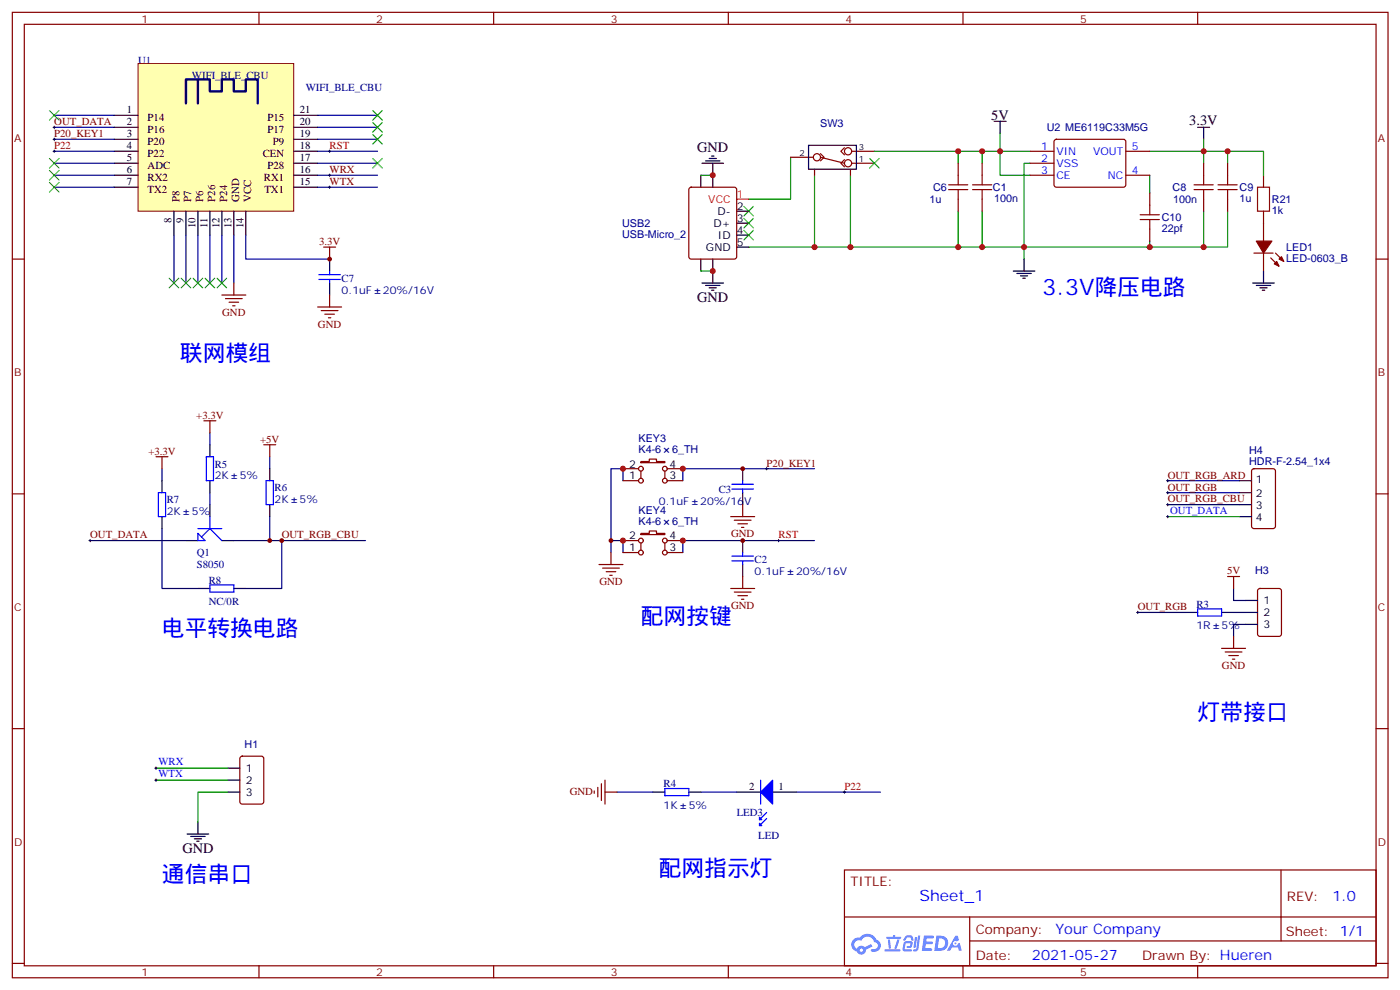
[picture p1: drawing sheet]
<svg xmlns="http://www.w3.org/2000/svg" width="413mm" height="292mm" viewBox="0 0 413 292" stroke-linecap="round" stroke-linejoin="round" font-family="sans-serif">
<g fill="none" stroke="#870000" stroke-width=".35">
<path d="M3.6 3.6h405.4v284.4h-405.4zM7.2 7.2h398.2v277.2h-398.2zM76.3 3.6v3.6M145.5 3.6v3.6M214.6 3.6v3.6M283.7 3.6v3.6M352.9 3.6v3.6M3.6 76.3h3.6M405.4 76.3h3.6M3.6 145.5h3.6M405.4 145.5h3.6M3.6 214.6h3.6"/>
<path d="M405.4 214.6h3.6M248.8 256.2h156.6v28.2h-156.6zM377.4 256.2v20.9M248.8 270.1h156.5M285.7 277.1h119.6M285.7 270.1v14.1M3.6 283.7h3.6M76.3 284.4v3.6M145.5 284.4v3.6M214.6 284.4v3.6M283.7 284.4v3.6M352.9 284.4v3.6"/>
<path d="M405.4 283.7h3.6"/>
</g>
<g fill="#5487ff">
<path d="M272.3 275.6h2.5l.3 .2-.1 .5-2 .1-.1 .9h1.6l.4 .4-.4 .4h-1.7l-.2 1.2h1.9l.2 .3-.2 .4h-2.9z"/>
<path d="M281.5 275.6h.7l.4 1.3-.7 .4a.74 .74 0 0 0-1.1 .3 .74 .74 0 0 0 .5 1 .74 .74 0 0 0 .9-.7l.6-.2 .6 2.3h-.9l-.2-.9h-1.8l-.6 .9h-.9z"/>
<path d="M269.6 276h.6l-.4 2.9a.31 .31 0 0 1-.3 .3 .31 .31 0 0 1-.3-.3z"/>
<path d="M270.5 275.5h.6l-.5 4a.89 .89 0 0 1-.7 .7 .89 .89 0 0 1-.9-.3l1-.5z"/>
<path d="M266.9 275.7l.6-.2 1.2 .1 .5 1.3-.6 .1-.4-.9-1 .1a.95 .95 0 0 1-1 .8l-.1-.2z"/>
<path d="M266.5 277.4l1.8-.2a1.04 1.04 0 0 1 .6 1.1 1.04 1.04 0 0 1-.8 .9h-.7a.29 .29 0 0 1-.3-.3 .29 .29 0 0 1 .4-.3h.6l.2-.8h-1.4l-.3 1.8h1.9a.29 .29 0 0 1 .2 .3 .29 .29 0 0 1-.3 .3h-2l-.4-.3 .2-2.1z"/>
<path d="M260.6 279.6h4.4a.3 .3 0 0 1 .3 .3 .3 .3 0 0 1-.3 .3h-4.3z"/>
<path d="M264.4 276.7h.6l-.5 1.7a1.02 1.02 0 0 1-.7 1.1l-.2-.3z"/>
<path d="M261.6 276.7h.6l.3 2.4-.3 .3-.3-.2z"/>
<path d="M261.2 275.9h1.9l.2-.5h.5l-.1 .5h1.5a.29 .29 0 0 1 .3 .3 .29 .29 0 0 1-.3 .3h-3.9z"/>
<path d="M275.9 275.6l-.6 4.4h1.4a2.27 2.27 0 0 0 2.7-2.2 2.27 2.27 0 0 0-2.7-2.2zM276.7 276.4a1.5 1.5 0 0 1 1.8 1.5 1.5 1.5 0 0 1-1.9 1.4h-.3z"/>
<path d="M251.5 276.7a2.09 2.09 0 0 0 1 3.6 1.37 1.37 0 0 0 1.5 .8 1.37 1.37 0 0 0 1.1-1.4l2-.9-.5-.7-1.8 .9a1.4 1.4 0 0 0-2.3 .4 1.32 1.32 0 0 1-.6-1.8 1.32 1.32 0 0 1 1.9-.5 2.02 2.02 0 0 1 2-1.2 2.02 2.02 0 0 1 1.8 1.6 1.09 1.09 0 0 1 1.1 1.3 1.09 1.09 0 0 1-1.6 .7 .41 .41 0 0 0-.5 .4 .41 .41 0 0 0 .4 .4 1.89 1.89 0 0 0 2.4-1.1 1.89 1.89 0 0 0-1.2-2.5 2.98 2.98 0 0 0-5-.6l-1 .2zM253.3 279.9a.52 .52 0 0 1 1 0 .52 .52 0 0 1-1 0z"/>
<circle cx="281.5" cy="277.8" r=".28"/>
</g>
<path d="M40.7 18.7h45.8v43.5h-45.8z" fill="#ffffb0" stroke="#800000" stroke-width=".29"/>
<g fill="none" stroke="#000" stroke-width=".35">
<path d="M33.6 34h7.1M33.6 37.5h7.1M86.5 34h7.1M86.5 37.5h7.1M292.9 35.7h3.5M294.7 35.7v3.6M352.9 37.5h3.5M354.6 37.5v3.5M33.6 41h7.1M33.6 44.6h7.1M33.6 48.1h7.1M33.6 51.6h7.1"/>
<path d="M33.6 55.1h7.1M86.5 41h7.1M86.5 44.6h7.1M86.5 48.1h7.1M86.5 51.6h7.1M86.5 55.1h7.1M206.5 51.6v3.5M206.8 48.1h6.4M207.9 47.4h4.2M209 46.7h2.1M209.7 46h.7M210 48.1v7"/>
<path d="M238.2 42.8h14.1v7h-14.1zM51.3 62.2v7.1M54.8 62.2v7.1M58.3 62.2v7.1M61.8 62.2v7.1M65.4 62.2v7.1M68.9 62.2v7.1M72.4 62.2v7.1M97.1 76.3v3.5M206.5 76.3v3.5M210 76.3v7.1M217.1 72.8h3.5"/>
<path d="M217.1 65.7h3.5M217.1 62.2h3.5M217.1 69.3h3.5M298.6 79.8h6.3M301.7 76.3v3.5M372.3 79.8v3.6M97.1 83.4v3.5M206.8 83.4h6.4M207.9 84.1h4.2M209 84.8h2.1M209.7 85.5h.7M299.6 80.5h4.2"/>
<path d="M300.7 81.2h2.1M301.4 82h.7M369.1 83.4h6.4M370.2 84.1h4.2M371.2 84.8h2.1M371.9 85.5h.7M61.8 131v3.5M79.5 138v3.6M218.8 138v3.6M47.7 141.6v3.5M47.7 152.2v3.5M54.8 159.2h3.5"/>
<path d="M61.8 141.6v3.5M61.8 148.6v3.6M65.4 159.2h3.5M79.5 148.6v3.6M218.8 145.1v3.5M218.8 159.2v3.5M365.2 141.6h3.6M365.2 145.1h3.6M365.2 148.6h3.6M365.2 152.2h3.6M58.3 173.3h3.5M68.9 173.3h3.5"/>
<path d="M218.8 166.3v3.5M367 176.8h3.5M349.4 180.4h3.5M359.9 180.4h3.6M367 180.4h3.5M367 183.9h3.5M67.1 233.3h3.6M67.1 226.2h3.6M67.1 229.8h3.6M192.4 233.3h3.5M203 233.3h3.5M217.1 233.3h7"/>
<path d="M227.6 233.3h7.1M55.1 245.6h6.4M56.2 246.3h4.2M57.3 247.1h2.1M58 247.8h.7M58.3 242.1v3.5"/>
</g>
<path d="M54.8 30.4v-7h7v3.5h3.6v-3.5h3.5v3.5h3.5v-3.5h3.6v7M58.3 23.4v7" fill="none" stroke="#0d0087" stroke-width=".71"/>
<g fill="none" stroke="#00f" stroke-width=".35">
<path d="M97.1 79.8v1.1M93.9 80.9h6.4M93.9 82.3h6.4M97.1 82.3v1.1M60.8 134.5h2.1v7.1h-2.1zM46.7 145.1h2.1v7.1h-2.1zM58.3 157.1l2.1 2.1h-2.1zM58.3 155.7h7.1M61.8 152.2v3.5M61.8 155.7l3.6 3.5M61.8 155.7l-2.4 2.5M78.4 141.6h2.1v7h-2.1z"/>
<path d="M215.7 142.6h6.3M215.7 144h6.3M218.8 141.6v1M218.8 144v1.1M61.8 172.3h7.1v2.1h-7.1zM215.7 165.2h6.3M215.7 163.8h6.3M218.8 162.7v1.1M218.8 165.2v1.1M352.9 179.3h7v2.1h-7zM195.9 232.2h7.1v2.2h-7.1zM224.1 229.8v7"/>
<path d="M225.9 239.3l-2.1 2.1M225.9 241.1l-2.1 2.1"/>
</g>
<g fill="none" stroke="#000080" stroke-width=".35">
<path d="M16 34h17.6M16 37.5h17.6M93.6 34h17.6M93.6 37.5h17.6M16 41h17.6M16 44.6h17.6M16 48.1h17.6M16 51.6h17.6M16 55.1h17.6M93.6 41h17.6M93.6 44.6h17.6M93.6 48.1h17.6"/>
<path d="M93.6 51.6h17.6M93.6 55.1h17.6M51.3 69.3v14.1M54.8 69.3v14.1M58.3 69.3v14.1M61.8 69.3v14.1M65.4 69.3v14.1M68.9 69.3v14.1M72.4 69.3v7h24.7M47.7 138v3.6M61.8 127.5v3.5M79.5 134.5v3.5"/>
<path d="M240 138h-38.8v3.6M26.6 159.2h28.2M47.7 155.7v17.6h10.6M61.8 145.1v3.5M68.9 159.2h14.1v14.1h-10.6M79.5 152.2v7M83 159.2h24.7M180 159.2h3.6v3.5M183.6 141.6v-3.6h-3.6v24.7M240 159.2h-38.8v3.5M344.1 141.6h21.1M344.1 145.1h21.1"/>
<path d="M344.1 148.6h21.1M363.5 173.3v3.5h3.5M335.2 180.4h14.2M363.5 180.4h3.5M367 183.9h-3.5v3.5M181.8 233.3h10.6M206.5 233.3h10.6M234.7 233.3h24.7"/>
</g>
<g fill="none" stroke="#000" stroke-width=".29">
<path d="M15.6 37.5h.7M16 37.1v.8M15.6 44.6h.7M15.6 41h.7M16 40.7v.7M16 44.2v.7M96.8 44.6h.7M96.8 51.6h.7M96.8 55.1h.7M97.1 44.2v.7M97.1 51.3v.7M97.1 54.8v.7"/>
<path d="M225.5 138h.7M225.9 137.7v.7M26.2 159.2h.7M26.6 158.9v.7M82.7 159.2h.7M83 158.9v.7M229.1 159.2h.7M229.4 158.9v.7M343.7 141.6h.7M343.7 148.6h.7M343.7 145.1h.7M343.7 152.2h.7"/>
<path d="M344.1 141.2v.7M344.1 144.7v.8M344.1 148.3v.7M344.1 151.8v.7M334.9 180.4h.7M335.2 180v.7M45.6 226.2h.7M45.6 229.8h.7M46 225.9v.7M46 229.4v.7M248.5 233.3h.7M248.8 232.9v.7"/>
</g>
<g fill="none" stroke="#800000" stroke-width=".35">
<path d="M95.4 72.8h3.5M97.1 72.8v3.5M65.4 86.9h7M66.4 87.9h5M67.5 89h2.8M68.5 90.1h.8M68.9 83.4v3.5M93.6 90.4h7M94.7 91.5h4.9M95.7 92.5h2.8M96.8 93.6h.7M97.1 86.9v3.5"/>
<path d="M46 134.5h3.5M47.7 134.5v3.5M60.1 123.9h3.5M61.8 123.9v3.6M77.7 131h3.5M79.5 131v3.5M215.3 152.2h7.1M216.4 153.2h4.9M217.4 154.3h2.8M218.5 155.3h.7M218.8 148.6v3.6M176.5 166.3h7.1"/>
<path d="M177.6 167.3h4.9M178.6 168.4h2.8M179.7 169.4h.7M180 162.7v3.6M215.3 173.3h7.1M216.4 174.4h4.9M217.4 175.4h2.8M218.5 176.5h.7M218.8 169.8v3.5M361.7 169.8h3.5M363.5 169.8v3.5M359.9 191h7.1"/>
<path d="M361 192h4.9M362.1 193.1h2.8M363.1 194.1h.7M363.5 187.4v3.6M175.1 232.9v.7M176.1 231.9v2.8M177.2 230.8v5M178.3 233.3h3.5M178.3 229.8v7"/>
</g>
<path d="M370.5 55.1h3.6v7.1h-3.6z" fill="none" stroke="#a10000" stroke-width=".35"/>
<g fill="none" stroke="#870000" stroke-width=".35">
<path d="M203.2 55.3l.5-.2h12.7l.6 .5 .1 20-.5 .7h-12.9l-.7-.5v-20zM232.9 46.3h6.7M240 49.8v1.8M241.8 45.3l1 1-1 1.1M241.8 46.3l7 1.8M248.8 47l-1 1.1 1 1M248.8 43.5l-1 1.1 1 1M250.6 49.8v1.8M250.9 44.6h6.7M250.9 48.1h6.7M279.5 55.8h5.7M279.5 54.4h5.7"/>
<path d="M282.3 48.1v6.3M282.3 55.8v6.4M286.6 55.8h5.6M286.6 54.4h5.6M289.4 48.1v6.3M289.4 55.8v6.4M303.5 44.6h7.1M303.5 48.1h7.1M303.5 51.6h7.1M310.8 41.2l.5-.2 20 .1 .4 .6v13l-.7 .4h-20l-.4-.7v-12.7zM331.7 44.6h7.1M331.7 51.6h7.1"/>
<path d="M338.8 56.9v6.4M351.8 55.8h5.7M351.8 54.4h5.7M354.6 48.1v6.3M354.6 55.8v6.4M358.9 55.8h5.6M358.9 54.4h5.6M361.7 48.1v6.3M361.7 55.8v6.4M372.3 51.6v3.5M336 64.7h5.6M336 63.3h5.6"/>
<path d="M338.8 64.7v6.3M372.3 62.2v8.8M372.3 74.5v5.3M183.6 138h4.5M188.8 135.9h2.5v-.7h2.1v.7h2.5v.4h-7.1zM188.8 138.7v2.2M195.9 138.7v2.2M196.6 138h4.6M369 138.2l.5-.2h5.6l.7 .5v16.5l-.4 .6-5.9 .1-.7-.5v-16.5zM183.6 141.6h4.5M183.6 159.2h4.5M188.8 157.1h2.5v-.7h2.1v.7h2.5v.3h-7.1z"/>
<path d="M188.8 159.9v2.1M195.9 159.9v2.1M196.6 141.6h4.6M196.6 159.2h4.6M183.6 162.7h4.5M196.6 162.7h4.6M370.8 173.5l.4-.2h5.7l.6 .5 .1 12.9-.5 .7h-5.9l-.6-.4-.1-13zM70.9 222.9l.5-.2h5.6l.7 .4v13l-.4 .7h-5.9l-.7-.4v-13z"/>
<circle cx="240.7" cy="46.3" r="1.06"/>
<circle cx="249.9" cy="44.6" r="1.06"/>
<circle cx="249.9" cy="48.1" r="1.06"/>
<circle cx="188.8" cy="138" r=".71"/>
<circle cx="195.9" cy="138" r=".71"/>
<circle cx="188.8" cy="159.2" r=".71"/>
<circle cx="188.8" cy="141.6" r=".71"/>
<circle cx="195.9" cy="141.6" r=".71"/>
<circle cx="195.9" cy="159.2" r=".71"/>
<circle cx="188.8" cy="162.7" r=".71"/>
<circle cx="195.9" cy="162.7" r=".71"/>
</g>
<g fill="none" stroke="#008700" stroke-width=".35">
<path d="M294.7 39.3v12.3h8.8M206.5 51.6h3.5M232.9 46.3v12.4h-12.3M240 51.6v21.2M250.6 51.6v21.2M257.6 44.6h24.7M289.4 44.6h-7.1v3.5M303.5 44.6h-14.1v3.5M303.5 48.1h-1.8v28.2M338.8 44.6h15.8v3.5M338.8 51.6v5.3M354.6 41v3.6h7.1v3.5"/>
<path d="M361.7 44.6h10.6v7M206.5 79.8h3.5M220.6 72.8h61.7M282.3 62.2v10.6h72.3v-10.6M289.4 62.2v10.6M338.8 71v1.8M361.7 62.2v10.6h-7.1M344.1 152.2h21.1M46 226.2h21.1M46 229.8h21.1M67.1 233.3h-8.8v8.8"/>
</g>
<g fill="#870000" stroke="#870000" stroke-width=".35">
<path d="M370.2 71h4.6l-2.5 3.5z"/>
<path d="M369.5 74.5h5.6z"/>
<path d="M375.8 74.5l1.4 1.5z"/>
<path d="M374.4 76l1.4 1.4z"/>
<path d="M376.9 76.3l.7-.7 .7 1.4z"/>
<path d="M376.2 77l.7 1.4-1.4-.7z"/>
</g>
<g fill="none" stroke="#3c3" stroke-width=".35">
<path d="M14.6 32.6l2.8 2.8M17.4 32.6l-2.8 2.8M109.8 32.6l2.8 2.8M109.8 36.1l2.8 2.8M109.8 39.6l2.8 2.8M112.6 32.6l-2.8 2.8M112.6 36.1l-2.8 2.8M112.6 39.6l-2.8 2.8M14.6 46.7l2.8 2.8M14.6 50.2l2.8 2.8M14.6 53.7l2.8 2.9M17.4 46.7l-2.8 2.8"/>
<path d="M17.4 50.2l-2.8 2.8M17.4 53.7l-2.8 2.9M109.8 46.7l2.8 2.8M112.6 46.7l-2.8 2.8M256.2 46.7l2.8 2.8M259 46.7l-2.8 2.8M219.2 60.8l2.8 2.8M219.2 64.3l2.8 2.8M219.2 67.8l2.8 2.9M222 60.8l-2.8 2.8M222 64.3l-2.8 2.8M222 67.8l-2.8 2.9"/>
<path d="M49.8 82l2.9 2.8M52.7 82l-2.9 2.8M53.4 82l2.8 2.8M56.2 82l-2.8 2.8M56.9 82l2.8 2.8M59.7 82l-2.8 2.8M60.4 82l2.9 2.8M63.3 82l-2.9 2.8M64 82l2.8 2.8M66.8 82l-2.8 2.8"/>
</g>
<path d="M217.1 58.7h3.5" fill="none" stroke="#f00" stroke-width=".35"/>
<g fill="#00f" stroke="#00f" stroke-width=".35">
<path d="M224.1 233.3l3.5-3.5v7z"/>
<path d="M223.8 242.5l.7 .7h-.7z"/>
<path d="M223.8 240.7l.7 .7h-.7z"/>
</g>
<circle cx="97.1" cy="76.3" r=".71" fill="#800000"/>
<g fill="#c00">
<circle cx="301.7" cy="72.8" r=".88"/>
<circle cx="354.6" cy="72.8" r=".88"/>
<circle cx="354.6" cy="44.6" r=".88"/>
<circle cx="289.4" cy="44.6" r=".88"/>
<circle cx="294.7" cy="44.6" r=".88"/>
<circle cx="289.4" cy="72.8" r=".88"/>
<circle cx="338.8" cy="72.8" r=".88"/>
<circle cx="361.7" cy="44.6" r=".88"/>
<circle cx="240" cy="72.8" r=".88"/>
<circle cx="250.6" cy="72.8" r=".88"/>
<circle cx="210" cy="79.8" r=".88"/>
<circle cx="210" cy="51.6" r=".88"/>
<circle cx="282.3" cy="72.8" r=".88"/>
<circle cx="282.3" cy="44.6" r=".88"/>
</g>
<g fill="#800000">
<circle cx="218.8" cy="138" r=".71"/>
<circle cx="218.8" cy="159.2" r=".71"/>
<circle cx="180" cy="159.2" r=".71"/>
<circle cx="83" cy="159.2" r=".71"/>
<circle cx="79.5" cy="159.2" r=".71"/>
</g>
<g fill="#c00">
<circle cx="183.6" cy="138" r=".88"/>
<circle cx="201.2" cy="138" r=".88"/>
<circle cx="183.6" cy="159.2" r=".88"/>
<circle cx="201.2" cy="159.2" r=".88"/>
</g>
<g font-size="6.7" fill="#00f">
<text x="307" y="86.9">3.3V降压电路</text>
<text x="53" y="106.3">联网模组</text>
<text x="188.8" y="183.9">配网按键</text>
<text x="47.7" y="187.4">电平转换电路</text>
<text x="352.9" y="212.1">灯带接口</text>
<text x="194.1" y="258">配网指示灯</text>
<text x="47.7" y="259.8">通信串口</text>
</g>
<text font-size="4.6" fill="#00f" x="270.9" y="265.3">Sheet_1</text>
<g font-size="4.2">
<text x="292.1" y="35.4">5V</text>
<text x="350.4" y="36.8">3.3V</text>
<text x="205.4" y="44.9">GND</text>
<text x="205.4" y="89">GND</text>
<text x="53.7" y="251.3">GND</text>
</g>
<g font-size="4.2" fill="#00f">
<text x="392.6" y="265.5">1.0</text>
<text x="311" y="275">Your Company</text>
<text x="304.1" y="282.9">2021-05-27</text>
</g>
<g font-size="3.9" fill="#800">
<text x="250.6" y="260.8">TITLE:</text>
<text x="379.2" y="265.5">REV:</text>
<text x="287.5" y="275">Company:</text>
<text x="378.9" y="275.6">Sheet: 1/1</text>
<text x="287.5" y="282.7">Date:</text>
<text x="336.5" y="282.8">Drawn By: Hueren</text>
</g>
<g font-size="3.2" fill="#800">
<text x="41.7" y="6.6">1</text>
<text x="110.9" y="6.6">2</text>
<text x="180" y="6.6">3</text>
<text x="249.2" y="6.6">4</text>
<text x="318.3" y="6.6">5</text>
<text x="4.2" y="41.7">A</text>
<text x="406" y="41.7">A</text>
<text x="4.2" y="110.9">B</text>
<text x="406" y="110.9">B</text>
<text x="4.2" y="180">C</text>
<text x="406" y="180">C</text>
<text x="4.2" y="249.2">D</text>
<text x="406" y="249.2">D</text>
<text x="41.7" y="287.4">1</text>
<text x="110.9" y="287.4">2</text>
<text x="180" y="287.4">3</text>
<text x="249.2" y="287.4">4</text>
<text x="318.3" y="287.4">5</text>
</g>
<g font-size="3.2" fill="#000080">
<text x="40.7" y="18.7">U1</text>
<text x="56.6" y="23.4">WIFI_BLE_CBU</text>
<text x="90.1" y="26.9">WIFI_BLE_CBU</text>
<text x="241.7" y="37.5">SW3</text>
<text x="308.4" y="38.7">U2 ME6119C33M5G</text>
<text x="273.8" y="59.8">1u</text>
<text x="274.9" y="56.3">C6</text>
<text x="292.6" y="56.3">C1</text>
<text x="292.9" y="59.4">100n</text>
<text x="345.5" y="56.3">C8</text>
<text x="345.7" y="59.9">100n</text>
<text x="365.2" y="59.4">1u</text>
<text x="365.2" y="56.4">C9</text>
<text x="374.8" y="59.8">R21</text>
<text x="342.3" y="65.2">C10</text>
<text x="374.8" y="63">1k</text>
<text x="183.3" y="70.1">USB-Micro_2</text>
<text x="183.3" y="67">USB2</text>
<text x="342.3" y="68.2">22pf</text>
<text x="379" y="77.1">LED-0603_B</text>
<text x="379" y="73.9">LED1</text>
<text x="100.6" y="83">C7</text>
<text x="100.6" y="86.5">0.1uF</text>
<text x="112.8" y="86.5">20%/16V</text>
<text x="188.1" y="130.2">KEY3</text>
<text x="63.3" y="137.7">R5</text>
<text x="188.1" y="133.3">K4-6</text>
<text x="198" y="133.3">6_TH</text>
<text x="368.1" y="137">HDR-F-2.54_1x4</text>
<text x="368.1" y="133.8">H4</text>
<text x="63.3" y="141.2">2K</text>
<text x="70.6" y="141.2">5%</text>
<text x="49.1" y="148.3">R7</text>
<text x="80.9" y="148.3">2K</text>
<text x="80.9" y="144.7">R6</text>
<text x="88.3" y="148.3">5%</text>
<text x="194.1" y="148.6">0.1uF</text>
<text x="206.3" y="148.6">20%/16V</text>
<text x="211.8" y="145.1">C3</text>
<text x="49.1" y="151.8">2K</text>
<text x="56.5" y="151.8">5%</text>
<text x="188.1" y="154.5">K4-6</text>
<text x="188.1" y="151.3">KEY4</text>
<text x="198" y="154.5">6_TH</text>
<text x="58" y="167.3">S8050</text>
<text x="58" y="163.8">Q1</text>
<text x="222.4" y="165.9">C2</text>
<text x="61.5" y="171.9">R8</text>
<text x="222.4" y="169.4">0.1uF</text>
<text x="234.5" y="169.4">20%/16V</text>
<text x="369.8" y="169.1">H3</text>
<text x="61.5" y="178.3">NC/0R</text>
<text x="352.5" y="179">R3</text>
<text x="352.5" y="185.3">1R</text>
<text x="359.9" y="185.3">5%</text>
<text x="72.1" y="220.4">H1</text>
<text x="195.5" y="231.9">R4</text>
<text x="195.5" y="238.2">1K</text>
<text x="202.9" y="238.2">5%</text>
<text x="217.1" y="240.3">LED3</text>
<text x="223.4" y="247.1">LED</text>
</g>
<g font-size="3.2">
<text x="37.3" y="33.3">1</text>
<text x="43.5" y="35.6">P14</text>
<text x="78.8" y="35.6">P15</text>
<text x="88.3" y="33.3">21</text>
<text x="37.3" y="36.8">2</text>
<text x="37.3" y="40.3">3</text>
<text x="43.5" y="39.1">P16</text>
<text x="78.8" y="39.1">P17</text>
<text x="88.3" y="40.3">19</text>
<text x="88.3" y="36.8">20</text>
<text x="37.3" y="43.9">4</text>
<text x="37.3" y="47.4">5</text>
<text x="43.5" y="42.6">P20</text>
<text x="43.5" y="46.1">P22</text>
<text x="77.4" y="46.1">CEN</text>
<text x="80.4" y="42.6">P9</text>
<text x="88.3" y="47.4">17</text>
<text x="88.3" y="43.9">18</text>
<text x="37.3" y="50.9">6</text>
<text x="43.5" y="49.7">ADC</text>
<text x="43.5" y="53.2">RX2</text>
<text x="77.7" y="53.2">RX1</text>
<text x="78.8" y="49.7">P28</text>
<text x="88.3" y="50.9">16</text>
<text x="37.3" y="54.4">7</text>
<text x="43.5" y="56.7">TX2</text>
<text x="52.8" y="59.4" transform="rotate(-90 52.8 59.4)">P8</text>
<text x="56.4" y="59.4" transform="rotate(-90 56.4 59.4)">P7</text>
<text x="59.9" y="59.4" transform="rotate(-90 59.9 59.4)">P6</text>
<text x="63.4" y="59.4" transform="rotate(-90 63.4 59.4)">P26</text>
<text x="67" y="59.4" transform="rotate(-90 67 59.4)">P24</text>
<text x="70.5" y="59.4" transform="rotate(-90 70.5 59.4)">GND</text>
<text x="74" y="59.4" transform="rotate(-90 74 59.4)">VCC</text>
<text x="77.9" y="56.7">TX1</text>
<text x="88.3" y="54.4">15</text>
<text x="50.6" y="65.5" transform="rotate(-90 50.6 65.5)">8</text>
<text x="54.1" y="65.5" transform="rotate(-90 54.1 65.5)">9</text>
<text x="211.4" y="63.3">D-</text>
<text x="217.1" y="65.4">3</text>
<text x="217.1" y="61.8">2</text>
<text x="57.6" y="67.1" transform="rotate(-90 57.6 67.1)">10</text>
<text x="61.1" y="67.1" transform="rotate(-90 61.1 67.1)">11</text>
<text x="64.7" y="67.1" transform="rotate(-90 64.7 67.1)">12</text>
<text x="68.2" y="67.1" transform="rotate(-90 68.2 67.1)">13</text>
<text x="71.7" y="67.1" transform="rotate(-90 71.7 67.1)">14</text>
<text x="210.3" y="66.8">D+</text>
<text x="211.5" y="70.3">ID</text>
<text x="217.1" y="68.9">4</text>
<text x="208" y="73.8">GND</text>
<text x="217.1" y="72.4">5</text>
<text x="185.4" y="137.7">2</text>
<text x="197.3" y="137.7">4</text>
<text x="185.4" y="141.2">1</text>
<text x="197.3" y="141.2">3</text>
<text x="370.1" y="142.3">1</text>
<text x="370.1" y="146.5">2</text>
<text x="370.1" y="150">3</text>
<text x="370.1" y="153.6">4</text>
<text x="185.4" y="158.9">2</text>
<text x="197.3" y="158.9">4</text>
<text x="185.4" y="162.4">1</text>
<text x="197.3" y="162.4">3</text>
<text x="372.3" y="177.9">1</text>
<text x="372.3" y="185">3</text>
<text x="372.3" y="181.4">2</text>
<text x="72.4" y="227.3">1</text>
<text x="72.4" y="230.8">2</text>
<text x="220.8" y="232.6">2</text>
<text x="229.4" y="232.6">1</text>
<text x="72.4" y="234.4">3</text>
</g>
<g font-size="3.2" fill="#800000">
<text x="16" y="40.4">P20_KEY1</text>
<text x="16" y="36.9">OUT_DATA</text>
<text x="97.1" y="51">WRX</text>
<text x="97.1" y="54.5">WTX</text>
<text x="94" y="72.1">3.3V</text>
<text x="65.5" y="93">GND</text>
<text x="93.7" y="96.5">GND</text>
<text x="57.8" y="123.3">+3.3V</text>
<text x="76.7" y="130.4">+5V</text>
<text x="43.7" y="133.9">+3.3V</text>
<text x="225.9" y="137.4">P20_KEY1</text>
<text x="344.1" y="140.9">OUT_RGB_ARD</text>
<text x="344.1" y="148">OUT_RGB_CBU</text>
<text x="344.1" y="144.5">OUT_RGB</text>
<text x="26.6" y="158.6">OUT_DATA</text>
<text x="83" y="158.6">OUT_RGB_CBU</text>
<text x="215.4" y="158.2">GND</text>
<text x="176.6" y="172.3">GND</text>
<text x="361.5" y="169.2">5V</text>
<text x="215.4" y="179.4">GND</text>
<text x="335.2" y="179.7">OUT_RGB</text>
<text x="360" y="197">GND</text>
<text x="167.9" y="234.2">GND</text>
</g>
<g font-size="3.2" fill="#bf0000">
<text x="16" y="43.9">P22</text>
<text x="97.1" y="43.9">RST</text>
<text x="229.4" y="158.6">RST</text>
<text x="248.8" y="232.7">P22</text>
</g>
<g font-size="3.2" fill="#00f">
<text x="306.8" y="44.2">1</text>
<text x="306.8" y="47.7">2</text>
<text x="311.3" y="45.6">VIN</text>
<text x="322.1" y="45.6">VOUT</text>
<text x="333.5" y="44.2">5</text>
<text x="306.8" y="51.3">3</text>
<text x="311.3" y="49.1">VSS</text>
<text x="311.3" y="52.7">CE</text>
<text x="326.4" y="52.7">NC</text>
<text x="333.5" y="51.3">4</text>
<text x="344.8" y="151.3">OUT_DATA</text>
<text x="46.7" y="225.4">WRX</text>
<text x="46.7" y="228.9">WTX</text>
</g>
<g font-size="3.2" fill="#f00">
<text x="208.7" y="59.7">VCC</text>
<text x="217.1" y="58.3">1</text>
</g>
<g font-size="2.5">
<text x="235.6" y="46">2</text>
<text x="253" y="47.7">1</text>
<text x="253" y="44.2">3</text>
</g>
</svg>
